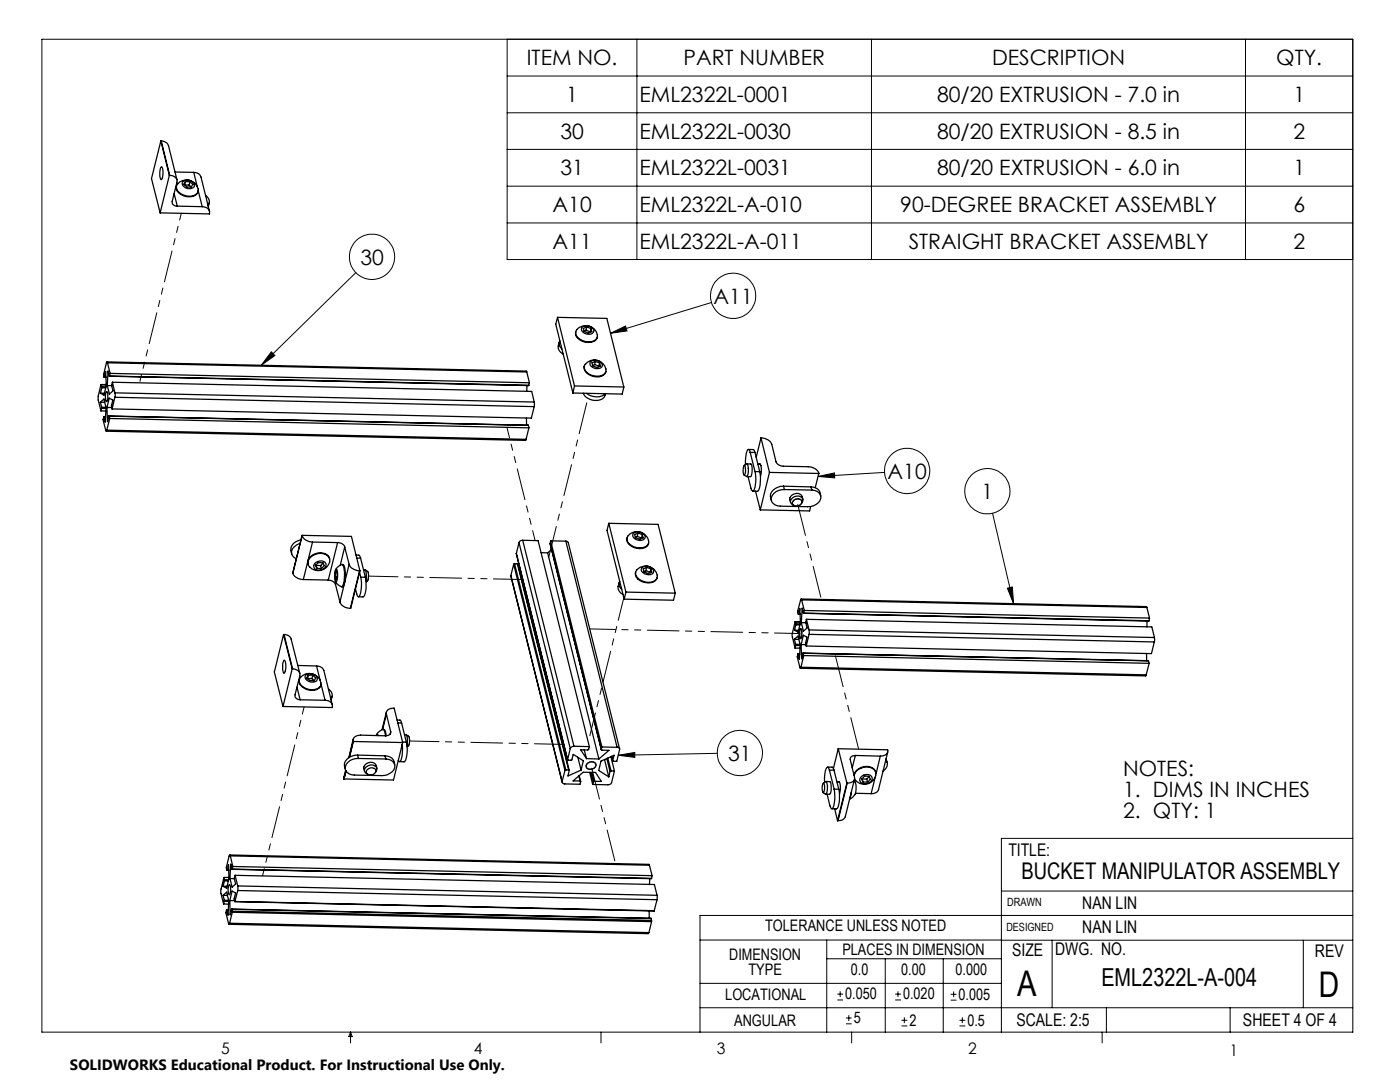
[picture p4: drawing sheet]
<svg xmlns="http://www.w3.org/2000/svg" width="279mm" height="216mm" viewBox="0 0 279 216" stroke-linecap="round" stroke-linejoin="round" font-family="sans-serif">
<g fill="none" stroke="#000" stroke-width=".2">
<path d="M8.4 7.8h261.6v198.2h-261.6zM101.2 7.8v44h168.8M101.2 15.2h168.8M127.1 7.8v44M173.9 7.8v44M248.6 7.8v44M101.2 22.5h168.8M101.2 29.8h168.8M101.2 37.1h168.8M71 54.4l-18.9 18.5M101.2 44.5h168.8M54.2 70.2l.7 .7-2.8 2z"/>
<path d="M121.8 66.5l3-1.4 .3 .9zM142 60.4l-20.2 6.1M163.3 95.1l3.2-.7 .1 1zM176.5 94.3l-13.2 .8M198.1 102.4l4.2 18.1M201 117.4l1-.3 .3 3.4zM123.4 150.7l3.3-.6v1zM143.2 150.3l-19.8 .4M199.8 177.8h70.2M270 167.3h-70.2v38.7M139.7 187.6h60.2M139.7 196.2h60.1"/>
<path d="M165 187.6v18.4M165 191.3h34.8M167.1 199.5h1.1M167.1 198.4h1.1M167.7 197.8v1.1M176.7 191.3v14.7M178.6 199.5h1.2M178.6 198.4h1.2M179.2 197.8v1.1M188.2 191.3v14.7M189.7 199.6h1.2M189.7 198.4h1.2"/>
<path d="M190.3 197.8v1.2M199.8 187.6h70.2M210 187.6v13.5M260.1 187.6v13.5M270 182.7h-130.3v23.3M70 206v2.1M70 206l.3 .8h-.7zM119.9 206v2.1M139.7 201.1h130.3M168.8 204.3h1.2M168.8 203.1h1.2M169.4 202.6v1.1"/>
<path d="M170 206v2.1M179.9 204.7h1.2M179.9 203.6h1.2M180.5 203v1.2M191.5 204.7h1.2M191.5 203.6h1.2M192.1 203v1.2M220 206v2.1M220.8 201.1v4.9M245.5 201.1v4.9"/>
<circle cx="74.2" cy="51.2" r="4.5"/>
<circle cx="146.3" cy="59" r="4.5"/>
<circle cx="181" cy="94" r="4.5"/>
<circle cx="197" cy="98" r="4.5"/>
<circle cx="147.7" cy="150.3" r="4.5"/>
</g>
<path d="M121.8 66.5l3-1.4 .3 .9zM201 117.4l1-.3 .3 3.4zM163.3 95.1l3.2-.7 .1 1zM123.4 150.7l3.3-.6v1zM54.2 70.2l.7 .7-2.8 2z" fill="#000"/>
<g fill="none" stroke="#000" stroke-width=".25">
<path d="M32.1 28.1l1.7 6.9M32.1 28.1h.1M32.1 28.1l-1.9 7.5 1.8 6.9M32.1 33.3h.1a2.62 2.62 0 0 1-.1 2.5 3.3 3.3 0 0 1 0-2.5zM32.2 28.1l.9 .3 .5 .6 1.7 6.9M32.2 28.1l1.7 6.9M33.8 35h.1M33.8 35l-1.8 7.5M33.9 35a1.24 1.24 0 0 1 1.4 1.4l-.9 3.8a.87 .87 0 0 0 1 .9M34.7 38.6l.7 2.5M34.9 34.3l3.8 .1M35.2 37.1v.2a2.13 2.13 0 0 0 2.5 2 1.55 1.55 0 0 0 1.8-1.1"/>
<path d="M35.9 36.3a2.35 2.35 0 0 1 3.6 1.8 1.82 1.82 0 0 1-2.3 1 1.93 1.93 0 0 1-1.9-2.2zM36.5 36.2a1.41 1.41 0 0 1 2.3 .9 1.36 1.36 0 0 1-1.4 .5 1.36 1.36 0 0 1-1-1.1zM36.8 36.9h.1M36.9 36.9h.8M37 36.2l-.3 .6 .6 .5h.9M37 36.2l.9 .1M37 36.2l-.1 .7M37.7 36.9l.5 .4M37.9 36.3l.6 .5-.3 .5M37.9 36.3l-.2 .6M38.7 34.4l.6 .1a1.17 1.17 0 0 1 .8 .8l1.7 6.9M38.7 34.4l.7 2.9"/>
<path d="M39.5 38l.9 3.2M41 39a1.24 1.24 0 0 1 .5 1.9M35.4 41.1l5 .1M40.4 41.2a1.25 1.25 0 0 1 1.4 1.5l-9.8-.2M41.8 40.5l-.2 .7M20 78.5h.8M20.2 76.7h1M20.2 76.8l-.6 2.3v.7l.5 2.2M20.2 76.8l.1 .4M20.2 76.8h1M20.3 77.2v.2M20.3 77.4l-.3 1.1"/>
<path d="M20.3 77.2h.9M20.3 77.4h.8M20.8 75.3h.3M20.8 75.2l.3-1 .1 2.8-.5 1.8-.7-.3M20.8 75.2h.3M21.2 78.2l.1-.1a2.4 2.4 0 0 1 0 2.1l-.2-.3-.1-.7zM21.3 72.2l83.7 1.8 .1 .2M21.4 76.9h.9M21.4 72.4l-.1-.2-.6 2.4 .1 .6M21.4 72.4l.6 2.1M21.4 72.4l83.7 1.8M21.8 75.1l83.7 1.8"/>
<path d="M21.9 75l-.3-1-.2 2.9M21.9 75l83.6 1.9M22 74.5l-.1 .5M22 74.5l83.7 1.9M22.4 76.3l-.1 .7 .2 1-.7 .6-.4-1.7M22.4 76.3l.5 2.1M22.4 76.3l83.7 1.8 .5 2.1M22.9 78.4v.9M22.9 79.3l83.7 1.8M22.9 78.4l83.7 1.8M22.9 79.3l-.5 2.3M105.1 74.2l.6 2.2"/>
<path d="M105.2 76.9l-.1 1.2M105.7 76.4l-.2 .5M111.3 63.3l-.4 1.4 3.4 13.7M111.3 63.3l3.4 13.7M111.3 63.3l9.8 .2 3.4 13.7M111.6 68.3a1.62 1.62 0 0 0 .8 2.4M111.7 68a1.22 1.22 0 0 0 .4 1.6M114.7 77l-.4 1.4M114.7 77l9.8 .2M114.9 66.2v.1a2.2 2.2 0 0 0 2.5 2 1.47 1.47 0 0 0 1.8-1.1M115.1 65.8a2.35 2.35 0 0 1 2.6-.7 2.35 2.35 0 0 1 1.5 2.1 1.82 1.82 0 0 1-2.3 1 2.12 2.12 0 0 1-2-1.9zM116.1 65.4a1.49 1.49 0 0 1 2.4 .6 1.23 1.23 0 0 1-1.9 .5 .86 .86 0 0 1-.5-1.1z"/>
<path d="M116.4 78.5a2.72 2.72 0 0 0 4.2 .7l.2-.6M116.6 73.1v.1a1.72 1.72 0 0 0 1.4 1.8 2.14 2.14 0 0 0 2.9-.8v-.1M116.7 72.8a2.35 2.35 0 0 1 2.5-.9 2.35 2.35 0 0 1 1.7 2.1 1.82 1.82 0 0 1-2.3 1 1.89 1.89 0 0 1-1.9-2.2zM116.9 65.9l-.3 .2M116.9 65.9l.9 .3M117.1 78.5a2.79 2.79 0 0 0 3.6 .1M117.1 65.2l-.7 .3 .2 .6 .8 .4 .7-.3-.1-.6M117.1 65.2l.9 .4M117.1 65.2l-.2 .7M117.8 72.2a1.52 1.52 0 0 1 2.4 .7 1.31 1.31 0 0 1-2.2 .2l-.2-.3zM117.8 66.2v.1M118 65.6l-.2 .6"/>
<path d="M118.7 72.7l-.4 .2M118.7 72.7l.8 .4M118.8 72.1l-.7 .3 .2 .6 .8 .3 .7-.3-.1-.6M118.8 72.1l.9 .3M118.8 72.1l-.1 .6M119.5 73.1v.1M119.7 72.4l-.2 .7M124.5 77.2l-.3 1.4-9.9-.2M20 80.3l.7-.7 .5 1.8-.2 2.8-.2-1M20 80.3l.3 .9M20 80.3h.9M20.1 82h1"/>
<path d="M20.3 81.2v.3M20.3 81.5l-.2 .5M20.3 81.2l.8 .1M20.3 81.5h.9M20.7 83.2h.4M20.8 83.2l-.2 .5 .6 2.3 .1-.2M20.8 83.2h.3M21.2 86l83.7 1.9 .1-.2M21.3 85.8l83.7 1.9M21.3 81.3l.5-1.9 .7 .4-.3 1.2 .2 .6M21.3 81.3l.1 2.8 .3-1.1M21.3 81.3h1"/>
<path d="M21.8 83h.1M21.8 83l83.6 1.8M21.8 83l.1 .5M21.9 83.5l-.6 2.3M21.9 83.5l83.7 1.9M105.1 83.4v1.4M105.4 84.8v.1M105.4 84.9l.2 .5M105.6 85.4l-.6 2.3M106.6 80.2v.9M106.6 81.1l-.6 2.3-83.6-1.8M148.5 92.9h.1a2 2 0 0 1-.1 1.9l-.2-.7z"/>
<path d="M148.5 92.9l.5-.3a2.07 2.07 0 0 1 .3 2.1l-.3 .4-.5-.3M149.1 92.6h.7a2.83 2.83 0 0 1 0 2.5h-.8M149.4 89.7h1l.3 .6M149.7 90.3l-.2-.6h-.2a4.9 4.9 0 0 0-.5 3M149.7 90.3l1 3.8M149.7 90.3h1M150.7 94.1a6.2 6.2 0 0 1-.3 3.8l-.2 .1-.2-.2-.7-2.7M150.7 94.1h.9M150.7 90.3l.9 3.8M150.8 98l.9 3.7M151.2 92.6h.5M151.6 92.6h.1a3.3 3.3 0 0 1 .1 2.4"/>
<path d="M151.6 94.1a4.7 4.7 0 0 1-.4 3.9h-1M151.9 87.4a2.4 2.4 0 0 1 2.1 1.3l.9 3.4a1.62 1.62 0 0 0 1.4 .9l5 .1a2.11 2.11 0 0 1 2.1 1.4M151.9 87.4l-1 3.9M151.9 87.4l1.7 6.9M153.6 94.3l-1.9 7.4M153.6 94.3l9.8 .2M156.4 97a2.25 2.25 0 0 0-2.6 2.2l.2 .7M156.4 97l.1 .7M156.4 97l5.5 .2M156.5 97.7a2.13 2.13 0 0 0-2.5 2.4 1.92 1.92 0 0 0 1.7 .9l5.5 .1a2.41 2.41 0 0 0 2.6-2 1.65 1.65 0 0 0-1.8-1.3M156.5 97.7l5.5 .1M158.4 99.8a.98 .98 0 0 1 1.7 .4 1.01 1.01 0 0 1-1 .8 1.01 1.01 0 0 1-1-.7z"/>
<path d="M160.2 99.6a1.28 1.28 0 0 0-1.6-1.1 1.28 1.28 0 0 0-.8 1.7M161.9 97.2a1.76 1.76 0 0 1 1.9 1.7M161.9 97.2l.1 .6M163.4 94.5l-.7 2.8M58.5 114.4a2.19 2.19 0 0 0 2 1.2M59.9 108.4a1.92 1.92 0 0 0-1.6 2.4l.3 .3 .5 .4M60 107.7a2.03 2.03 0 0 0-1.8 2.8M60.3 106.9a2.19 2.19 0 0 0 2.1 1.3M60.3 106.8v.1M60.3 106.8l9.8 .2 1.7 6.9M60.3 106.9l-1.8 7.5M60.3 106.8l-1.8 7.6"/>
<path d="M60.5 115.6l5 .1M62 111.2a2.5 2.5 0 0 1 3.7 .1 2.2 2.2 0 0 1-1 2.3 2.2 2.2 0 0 1-2.4-.1 1.36 1.36 0 0 1-.3-2.3zM62.4 108.2l5 .1M62.4 108.2l-1.9 7.4M63 112.2a1.34 1.34 0 0 1 2.1 .4 1.41 1.41 0 0 1-2.3 .8 .82 .82 0 0 1 .2-1.2zM63 112.7l.1 .1M63.1 112.8l.2 .6M63.1 112.8l.9 .1M63.3 113.4l-.4-.6 .6-.5h.9l.3 .6-.6 .6M63.3 113.4l.8 .1M64 112.9l.1 .6M64.5 112.4l-.5 .5"/>
<path d="M65.5 115.7a1.51 1.51 0 0 1 1.5 .9M65.8 111.5a1.77 1.77 0 0 0-2.4-1.2 1.92 1.92 0 0 0-1.9 2.3M66.9 115.1h.3M66.9 114.2l.2-.3 .2 .6-.1 1-.2 .2-.1-.6M66.9 114.2v.9M66.9 114.2h.3M67 116.6l.8 3.5M67 113.7l.1-.2a1.74 1.74 0 0 1 1.3-.8 5.9 5.9 0 0 1-.1 4.3l-.1 .1-.5-.2-.8-.9M67.1 113.6a2.58 2.58 0 0 1 0 2.5 1.9 1.9 0 0 1-.3-1.8zM67.1 116.2l-.1 .4M67.4 108.3a1.38 1.38 0 0 1 1.4 .8M67.4 108.3l-1.9 7.4"/>
<path d="M68.3 112.6h.1a2.56 2.56 0 0 1 .5 2.2l-.1 1.5-.3 .7-.3 .1M68.8 109.1l.9 3.5M68.8 109.1l-.9 3.7M69.7 112.6a2.29 2.29 0 0 0 2.1 1.3M69.7 112.6l-1.9 7.5M71 110.8h.6l.4 .6M71.2 111.4h.8M71.8 114.2l.2 1M71.8 113.9h.1M71.8 113.9l-1.9 7.5M72 111.4l.9 3.8M72 115.2a6.9 6.9 0 0 1-.3 3.8h-.3l-.5-1.5"/>
<path d="M72 115.2h.9M72.6 113.7h.3l.2 .5-.1 1.6M72.9 113.7a1.51 1.51 0 0 1 .4 2.2l-.2 .2M72.9 115.2a6.2 6.2 0 0 1-.3 3.8l-1.1 .1M102 114.8l10.2 41.3M102 114.8l10.2 41.1M102.5 112.6l10.2 41.1M102.5 112.6l-.5 2.2M102.7 112.5l-.2 .1M102.7 112.5l10.2 41.1M102.7 112.5h.6M103 110.5h.1"/>
<path d="M103 110.5l10.3 41.1M103.3 112.5l10.3 41.2M103.3 112.5l10.2 41.1M103.6 108.3l10.2 41.1M103.6 108.3l-.6 2.2M103.8 113.4l-.2 .1M104.3 107.8a.64 .64 0 0 0-.7 .5M104.3 107.8l10.2 41.1M104.3 107.8l3.1 .1 10.2 41.1M108 110.3h1.3M109.3 110.3l10.2 41.1M109.8 108.4v.1"/>
<path d="M109.8 108.4l10.2 41.2M109.9 107.9l3 .1M109.9 107.9l10.2 41.1M109.9 107.9l-.1 .5M110.1 109.6l-.8 .7M112.9 108l.5 .3 10.2 41.1M112.9 108l10.3 41.1M121.5 104.4l3.4 13.7M121.5 104.4l9.8 .2 3.5 13.8M121.5 104.4l-.4 1.4 3.5 13.8M123.5 116.3a1.64 1.64 0 0 0 .8 2.3M123.7 116a1.22 1.22 0 0 0 .4 1.6"/>
<path d="M124.9 118.1l9.9 .3M124.9 118.1l-.3 1.5M125.1 107.3v.2a2.2 2.2 0 0 0 2.5 2 1.47 1.47 0 0 0 1.8-1.1M125.4 106.9a2.33 2.33 0 0 1 2.5-.7 2.33 2.33 0 0 1 1.6 2.1 1.87 1.87 0 0 1-2.4 1 2.12 2.12 0 0 1-2-1.9zM126.5 106.3a1.6 1.6 0 0 1 2.3 .8 1.19 1.19 0 0 1-1.9 .5 .79 .79 0 0 1-.4-1.3zM126.9 114.2l-.1 .1a1.85 1.85 0 0 0 2 1.9 1.85 1.85 0 0 0 2.4-1M127.1 113.7a2.24 2.24 0 0 1 2.7-.6 2.24 2.24 0 0 1 1.3 2.4 2.68 2.68 0 0 1-4.2-.8l-.1-.4zM127.2 107l-.4 .2M127.2 107l.8 .4M127.4 106.4l-.8 .2 .2 .7 .9 .3 .6-.3-.1-.6M127.4 106.4l.8 .3M127.4 106.4l-.2 .6"/>
<path d="M128 107.4h.1M128.2 106.7l-.2 .7M128.3 113.2a1.51 1.51 0 0 1 2.2 .8 1.2 1.2 0 0 1-1.9 .5 .74 .74 0 0 1-.6-.6 .74 .74 0 0 1 .3-.7zM128.9 113.9l-.4 .2M128.9 113.9l.9 .3M129 113.2l.9 .3M129 113.2l-.6 .3 .1 .6 .9 .3 .7-.2-.2-.7M129 113.2l-.1 .7M129.8 114.2v.1M129.9 113.5l-.1 .7M134.8 118.4l-.4 1.4-9.8-.2M159.9 119.5l68.9 1.5 .1 .2"/>
<path d="M159.9 100.5a.89 .89 0 0 0 .2-1.2 .89 .89 0 0 0-1.1-.3 1.1 1.1 0 0 0-1.1 1.5l.5 .4M160 119.7l-.2-.2-.6 2.4 .1 .6M160 119.7l.5 2.1M160 119.7l68.9 1.5M161.8 101.1l-.2 .9-9.9-.3M56.6 126.6l1.7 6.9M56.6 126.6h.1M56.6 126.6l-1.8 7.5 1.7 6.9M56.6 131.8l.1-.1a2.7 2.7 0 0 1 0 2.6 2.61 2.61 0 0 1-.1-2.5zM56.7 126.6l.9 .3 .5 .6 1.7 6.9M56.7 126.6l1.7 6.9M58.3 133.5h.1"/>
<path d="M58.3 133.5l-1.8 7.5M58.4 133.5a1.25 1.25 0 0 1 1.4 1.4l-.9 3.7a.91 .91 0 0 0 1 1M59.3 137.1l.6 2.5M59.4 132.8l3.8 .1M59.7 135.6v.1a2.25 2.25 0 0 0 2.5 2.1 1.63 1.63 0 0 0 1.9-1.1M59.9 139.6l5 .1M60 135.2a2.26 2.26 0 0 1 2.6-.7 2.26 2.26 0 0 1 1.4 2.4 2.68 2.68 0 0 1-4.3-.8v-.4zM61 134.7a1.45 1.45 0 0 1 2.3 .9 1.36 1.36 0 0 1-1.4 .5 1.36 1.36 0 0 1-1-1.2zM61.5 134.7l-.3 .6 .6 .5h.9M61.5 134.7h.9M61.5 134.7l-.1 .7h.9M62.3 135.4l.4 .4"/>
<path d="M62.4 134.7l.6 .6-.3 .5M62.4 134.7l-.1 .7M63.2 132.9l.9 .2 .5 .7 1.7 6.9M63.2 132.9l.7 2.8M64.1 136.5l.8 3.2M64.9 139.7a1.25 1.25 0 0 1 1.4 1.5l-9.8-.2M65.5 137.5a1.24 1.24 0 0 1 .5 1.9M66.3 138.9l-.2 .8M67.8 120.1a2.19 2.19 0 0 0 2.1 1.3M158.5 127.6l.7-.7 .5 1.8-.2 2.8-.2-1M158.5 127.6l.3 1M158.5 127.6h.9"/>
<path d="M158.6 125.8h.7M158.7 129.3h1M158.7 124l1 .1h-.9M158.8 124.1l-.7 2.5 .6 2.7M158.8 124.1v.4M158.8 128.6v.2M158.8 128.8l-.1 .5M158.8 128.6h.9M158.8 128.8h.9M158.8 124.5v.2M158.8 124.7l-.2 1.1M158.8 124.5h.9"/>
<path d="M158.8 124.7h.8M159.2 130.5l-.1 .6 .6 2.2 .1-.2M159.3 130.5h.1M159.3 130.5h.3M159.3 122.6h.4M159.3 122.5l.3-1 .1 2.8-.4 1.9-.7-.4M159.3 122.5h.4M159.7 125.5l.1-.1a2.24 2.24 0 0 1 0 2.1l-.2-.6zM159.7 133.3l68.9 1.6 .1-.2M159.8 133.1l68.9 1.6M159.9 128.6l.4-1.8 .7 .3-.2 1.1 .1 .7M159.9 128.6l.1 2.8 .3-1.1 .1 .5"/>
<path d="M159.9 128.6h.9M159.9 124.2h.9M160.3 130.3l68.9 1.6M160.3 122.3h.1M160.3 122.4l69 1.5M160.3 122.3l-.2-.9-.2 2.8M160.4 122.3l68.9 1.6M160.4 130.8l-.6 2.3M160.4 130.8l68.9 1.6M160.5 121.8l-.1 .5M160.5 121.8l68.9 1.5M160.9 123.6l-.1 .7 .3 1-.8 .6-.4-1.7"/>
<path d="M160.9 123.6l.6 2.1M160.9 123.6l69 1.5 .5 2.1M161.5 125.7v.9M161.5 126.6l68.9 1.5M161.5 125.7l68.9 1.5M161.5 126.6l-.6 2.3M228.8 130.4v1.4M228.9 121.2l.5 2.1M228.9 123.9v1.2M229.2 131.8v.1M229.2 131.9l.1 .5M229.3 132.4l-.6 2.3"/>
<path d="M229.4 123.3l-.1 .6M230.4 128.1l-.6 2.3-68.9-1.5M230.4 127.2v.9M68.7 155.4h.1M69 153.7l-.3 1.7M69.1 153.8l-.4 1.6M70.5 147.5l-.9 3.7M70.5 147.9v.1M70.5 147.9l-.8 3.2M70.5 148l-.8 3.1M70.5 148l9.9 .2M71.4 150.7a2.25 2.25 0 0 0-2.6 2.2l.1 .6"/>
<path d="M71.4 150.7l.1 .6M71.4 150.7l5.4 .1M71.5 151.3a2.13 2.13 0 0 0-2.5 2.5 1.92 1.92 0 0 0 1.7 .9l5.5 .1a2.71 2.71 0 0 0 2.6-1.6 1.55 1.55 0 0 0-1.8-1.8M71.5 151.3l5.5 .1M73.3 153.5a1.02 1.02 0 0 1 1.7 .3 1.05 1.05 0 0 1-.8 .8 1.05 1.05 0 0 1-1.1-.5zM74.9 154.1a.89 .89 0 0 0 .2-1.1 .89 .89 0 0 0-1.1-.4 1.07 1.07 0 0 0-1.1 1.6l.5 .3M75.1 146.8l.1-.3 .3 .3M75.2 153.3a1.28 1.28 0 0 0-1.6-1.1 1.28 1.28 0 0 0-.9 1.7M76.4 145.6a2.2 2.2 0 0 0-1.2 1M76.4 145.6a1.13 1.13 0 0 1 .5 1.2M76.4 145.5l.2 .1a1.23 1.23 0 0 1 .5 1.2M76.8 150.8a1.76 1.76 0 0 1 2 1.8"/>
<path d="M76.8 150.8l.2 .6M77.1 142.5a1.15 1.15 0 0 1 1.6-1.2l1.7 6.9M77.1 142.1l-.9 3.5M77.1 142.5l.9 3.5M77.1 142.5l-.7 3.1M78 146a.82 .82 0 0 1-1 .8l-5-.1a1.2 1.2 0 0 0-1.5 1.2M78 146l-.1 .5M79.2 143.7h.7l.3 .6M79.4 144.3h.8M80.2 144.3l.9 3.8M80.3 148.5a4.6 4.6 0 0 1-.5 3.5l-.3-.3M80.3 148.1h.8"/>
<path d="M80.4 148.2l-1.9 7.4-9.8-.2M80.8 146.6h.3l.1 .5v1.6M81.1 146.6l.4 .3a2.14 2.14 0 0 1 0 1.9l-.3 .2M81.1 148.1a6.2 6.2 0 0 1-.3 3.8l-1.1 .1M112.7 153.7l-.5 2.2M112.9 153.6l-.2 .1M112.9 153.6h.6M113.5 153.6l.1 .1M113.8 149.4l-.5 2.3h.8l.3-1.2 2 1.3-.4 1.9M114.5 148.9l-.3 .1-.4 .4M114.5 148.9l3.1 .1M115.3 151.1l.7 2.6"/>
<path d="M115.5 154.8l.3 1M115.6 154.8l.3 1.1M115.8 155.8l.1 .2-.2 .5-3-.1a.44 .44 0 0 1-.5-.5M115.8 155.8h-1.4l2-1.7h2.5l1.1 1.8h-1.4M116 153.7l-2.7 1.1 .3-1.1M116.6 149.6l.5 1.8M117.1 151.4h2.4M117.4 152.2a.9 .9 0 0 1 .9-.2 .9 .9 0 0 1 .6 .8 1.02 1.02 0 0 1-1 .7 1.02 1.02 0 0 1-1-.7zM117.6 149l-.2 .6h-1.5l1.2 1.8M117.7 154.1l.6 2.4M117.9 154.1l.5 1.9M118.1 154.1l.5 1.8"/>
<path d="M118.4 156l-.1 .5M118.6 155.9l-.2 .1M120.1 149v.7h1.4l-2 1.7M120.1 149l3.1 .1M120.6 151.6l.9 3.4M121.1 151.3l.6 2.7M121.3 151.3l.7 2.5M121.7 154l-.2 1M121.9 151l.7 2.8M122 153.8l-.3 .2M122 153.8h.6M122.3 151.8l-.2-.9 .2 .9"/>
<path d="M122.3 151.8l.3-1.1-2.7 1.2-.4 1.8 2 1.3M122.6 153.8l-.5 2.3a.7 .7 0 0 1-.8 .5l-3-.1M123.2 149.1a.4 .4 0 0 1 .4 .5l-.5 2.3h-.7l-.1-.1M164.3 156.2a1.63 1.63 0 0 1 0 2l-.2-1.2zM164.3 156.2l.5-.2a2.39 2.39 0 0 1-.1 2.5l-.4-.3M164.9 155.9l.7 .1a2.83 2.83 0 0 1 0 2.5h-.8M165.2 153.1h.9l.3 .6M165.5 153.7l-.1-.4-.3-.2a4.4 4.4 0 0 0-.5 3M165.5 153.7l1 3.8M165.5 153.7h.9M166.4 153.7l1 3.8M166.5 157.5a6.9 6.9 0 0 1-.3 3.8h-.3l-.3-.5-.5-2.3"/>
<path d="M166.5 157.5h.9M167 156h.5M167.3 149.4l9.8 .2a1 1 0 0 1-1.1 1.2l-.3 .1M167.3 149.4l-1 3.9M167.3 149.4l1.7 6.8M167.4 156h.1a3.6 3.6 0 0 1 0 2.4M167.4 157.5a6.2 6.2 0 0 1-.3 3.8l-1.1 .1M169 156.2l-1.9 7.6M169 156.2h.1M169.1 156.2l-1.8 7.6M169.9 158.1l-.3 1.2M170.5 155.8a2.49 2.49 0 0 1-.9 3.7"/>
<path d="M170.5 154.7a2.61 2.61 0 0 1 3.9-1.1 1.88 1.88 0 0 1-1.1 2.8 2.26 2.26 0 0 1-2.7-1M170.5 155.5l-1.8 7.5-.5 .6-.9 .2M170.7 150.7a.82 .82 0 0 0-1 .9l.8 3.5a1.12 1.12 0 0 1-1.4 1.1M170.7 150.7l5 .2M170.7 150.7l-.6 2.5M170.7 158.3l3.1 .1M172 154.8a1.18 1.18 0 0 1 1.3-.3 1.18 1.18 0 0 1 .8 1 1.4 1.4 0 0 1-2.5 .3v-.4zM172 155.4h.1M172.1 155.4l.1 .6M172.1 155.4l.9 .1M172.2 156l-.3-.5 .6-.6h.9l.3 .6-.6 .6M172.2 156l.9 .1"/>
<path d="M173 155.5l.1 .6M173.5 155l-.5 .5M174.7 155.1l-.9 3.3M174.8 154.1a2.02 2.02 0 0 0-2.9-1 2.18 2.18 0 0 0-1.5 1.5M175.7 150.9l-.9 3.5M176.8 151.7a1.46 1.46 0 0 1-.6 2.2M176.8 151.4l.3 .8M177.2 150.1l-1.9 7.6-.5 .5-1 .2M44.5 178.6l.7-.6 .4 1.7-.1 2.9-.2-1M44.5 178.6l.3 1M44.5 178.6l.9 .1M44.5 176.8h.8"/>
<path d="M44.7 175.1l-.6 2.5v.7l.5 2.1M44.7 175.1l.1 .4M44.7 175.1h1M44.8 179.6v.2M44.8 179.8l-.2 .6M44.8 179.8l.8 .1M44.8 179.6l.8 .1M44.8 175.5v.3M44.8 175.8l-.3 1M44.8 175.8h.8M44.8 175.5h.8M45.3 173.6l.3 .1"/>
<path d="M45.3 173.6l.3-1.1 .1 2.8-.5 1.9-.7-.4M45.3 173.6h.3M45.7 176.6l.1-.1a2.11 2.11 0 0 1 0 2l-.2-.2-.1-.7zM45.9 179.7l.4-1.9 .7 .4-.3 1.1 .2 .6M45.9 179.7v2.8l.4-1.1M45.9 170.6l83.6 1.9 .1 .1M45.9 179.7h.9M45.9 175.3h.9M46 170.8l-.1-.2-.2 .2-.5 2.3 .1 .5M46 170.8l.5 2.1M46 170.8l83.6 1.8M46.3 173.5l83.7 1.8"/>
<path d="M46.4 173.4l-.4-1-.1 2.9M46.4 173.4l83.6 1.9M46.5 172.9l-.1 .5M46.5 172.9l83.6 1.8M46.8 179.9l83.8 1.8M46.9 179.9l83.7 1.8M46.9 174.7l-.1 .7 .2 1-.7 .6-.4-1.7M46.9 174.7l.5 2.1M46.9 174.7l83.7 1.8 .5 2.1M47.4 176.8v.9M47.4 177.7l-.5 2.2M47.4 176.8l83.7 1.8"/>
<path d="M47.4 177.7l83.7 1.8M129.6 172.6l.5 2.1M129.7 175.3l-.1 1.2M130.1 174.7l-.1 .6M131.1 178.6v.9M131.1 179.5l-.5 2.2M166.6 161.4l.5 2.4M167.1 163.8h.2M44.6 180.4h1M45.2 181.6h.3M45.3 181.6l-.2 .5 .6 2.3 .1-.2M45.3 181.6h.2"/>
<path d="M45.7 184.4l83.7 1.9 .1-.2M45.8 184.2l83.7 1.9M46.2 181.4l83.7 1.8M46.3 181.4l.1 .4M46.3 181.4l83.6 1.9M46.4 181.8v.2M46.4 182l-.6 2.2M46.4 182l83.6 1.9M46.4 181.8l83.6 1.9M129.5 181.8l.1 1.4M129.9 183.2v.1M129.9 183.3l.1 .4"/>
<path d="M130 183.7v.2M130 183.9l-.5 2.2"/>
</g>
<path d="M159.3 99.5a.84 .84 0 0 0-.9 .3 .84 .84 0 0 0-.1 .9 1.08 1.08 0 0 0 1.7-.7l-.4-.4-.3-.1M73.4 114l.1 .5v1.1M73.5 115.6l-.2 .3M159.8 127.1l-.1 .3a2.18 2.18 0 0 1 0-2l.2 .6-.1 1.1M81.6 146.9l.1 .5v1.1M81.7 148.5l-.2 .3M117.8 153.5a.74 .74 0 0 1-.9-.7 .74 .74 0 0 1 .9-.8 .77 .77 0 0 1 1.1 .5 .77 .77 0 0 1-.7 1h-.4" fill="none" stroke="#000" stroke-width=".2" stroke-dasharray="6.3 1.3 1.3 1.3 1.3 1.3"/>
<path d="M159.7 126.4l-42-.9" fill="none" stroke="#000" stroke-width=".2" stroke-dasharray="6.3 1.3 1.3 1.3 1.3 1.3" stroke-dashoffset="1.2"/>
<path d="M106.8 107.8l-5.6-22.4" fill="none" stroke="#000" stroke-width=".2" stroke-dasharray="6.3 1.3 1.3 1.3 1.3 1.3" stroke-dashoffset="4.3"/>
<path d="M118 152.7l4.8 19.6" fill="none" stroke="#000" stroke-width=".2" stroke-dasharray="6.3 1.3 1.3 1.3 1.3 1.3" stroke-dashoffset="-.6"/>
<path d="M60.7 141l-8.3 33.8" fill="none" stroke="#000" stroke-width=".2" stroke-dasharray="6.3 1.3 1.3 1.3 1.3 1.3" stroke-dashoffset="4.9"/>
<path d="M36.2 42.6l-8.3 33.5" fill="none" stroke="#000" stroke-width=".2" stroke-dasharray="6.3 1.3 1.3 1.3 1.3 1.3" stroke-dashoffset="5"/>
<path d="M73.6 115l30.7 .6M81.7 147.9l30.8 .6" fill="none" stroke="#000" stroke-width=".2" stroke-dasharray="6.3 1.3 1.3 1.3 1.3 1.3" stroke-dashoffset=".5"/>
<path d="M124.5 119.2l-6.8 27.6" fill="none" stroke="#000" stroke-width=".2" stroke-dasharray="6.3 1.3 1.3 1.3 1.3 1.3" stroke-dashoffset="1.7"/>
<path d="M171.4 149.5l-4.7-18.7" fill="none" stroke="#000" stroke-width=".2" stroke-dasharray="6.3 1.3 1.3 1.3 1.3 1.3" stroke-dashoffset="-.1"/>
<path d="M117.3 79.5l-8 32.6" fill="none" stroke="#000" stroke-width=".2" stroke-dasharray="6.3 1.3 1.3 1.3 1.3 1.3" stroke-dashoffset="-1"/>
<path d="M159.1 100.2l4.8 19.4" fill="none" stroke="#000" stroke-width=".2" stroke-dasharray="6.3 1.3 1.3 1.3 1.3 1.3" stroke-dashoffset="-.4"/>
<g font-size="7.1">
<text x="203" y="198.7">A</text>
<text x="263.2" y="198.9">D</text>
</g>
<text font-size="4.9" x="219.8" y="196.7">EML2322L-A-004</text>
<text font-size="4.6" x="203.9" y="175.4">BUCKET MANIPULATOR ASSEMBLY</text>
<g font-size="4.2">
<text x="105.1" y="13">ITEM NO.</text>
<text x="136.4" y="13">PART NUMBER</text>
<text x="198" y="13">DESCRIPTION</text>
<text x="254.7" y="13">QTY.</text>
<text x="113" y="20.3">1</text>
<text x="127.6" y="20.3">EML2322L-0001</text>
<text x="187" y="20.3">80/20 EXTRUSION - 7.0 in</text>
<text x="258.1" y="20.3">1</text>
<text x="111.8" y="27.7">30</text>
<text x="127.6" y="27.7">EML2322L-0030</text>
<text x="187" y="27.7">80/20 EXTRUSION - 8.5 in</text>
<text x="258.1" y="27.7">2</text>
<text x="111.8" y="35">31</text>
<text x="127.6" y="35">EML2322L-0031</text>
<text x="187" y="35">80/20 EXTRUSION - 6.0 in</text>
<text x="258.1" y="35">1</text>
<text x="110.3" y="42.3">A10</text>
<text x="127.6" y="42.3">EML2322L-A-010</text>
<text x="179.7" y="42.3">90-DEGREE BRACKET ASSEMBLY</text>
<text x="258.1" y="42.3">6</text>
<text x="71.9" y="52.8">30</text>
<text x="110.3" y="49.6">A11</text>
<text x="127.6" y="49.6">EML2322L-A-011</text>
<text x="181.4" y="49.6">STRAIGHT BRACKET ASSEMBLY</text>
<text x="258.1" y="49.6">2</text>
<text x="142.4" y="60.6">A11</text>
<text x="177.1" y="95.5">A10</text>
<text x="195.9" y="99.6">1</text>
<text x="145.3" y="151.8">31</text>
<text x="224.2" y="154.8">NOTES:</text>
<text x="224.2" y="158.9">1. DIMS IN INCHES</text>
<text x="224.2" y="163.1">2. QTY: 1</text>
</g>
<g font-size="3.5">
<text x="201.2" y="170.7">TITLE:</text>
<text x="216" y="181.4">NAN LIN</text>
<text x="202" y="190.7">SIZE</text>
<text x="210.6" y="190.6">DWG. NO.</text>
<text x="216" y="186.2">NAN LIN</text>
<text x="262.4" y="190.9">REV</text>
<text x="202.9" y="204.6">SCALE: 2:5</text>
<text x="248.1" y="204.6">SHEET 4 OF 4</text>
</g>
<g font-size="3.2">
<text x="152.7" y="185.7">TOLERANCE UNLESS NOTED</text>
<text x="145.5" y="191.5">DIMENSION</text>
<text x="168.1" y="190.5">PLACES IN DIMENSION</text>
<text x="149.4" y="194.6">TYPE</text>
<text x="169.8" y="194.6">0.0</text>
<text x="179.8" y="194.6">0.00</text>
<text x="190.7" y="194.6">0.000</text>
<text x="144.7" y="199.6">LOCATIONAL</text>
<text x="168.7" y="199.4">0.050</text>
<text x="180.2" y="199.4">0.020</text>
<text x="191.3" y="199.5">0.005</text>
<text x="146.5" y="204.6">ANGULAR</text>
<text x="170.4" y="204.2">5</text>
<text x="181.5" y="204.6">2</text>
<text x="193.1" y="204.6">0.5</text>
<text x="44.2" y="210.4">5</text>
<text x="94.6" y="210.3">4</text>
<text x="143.1" y="210.4">3</text>
<text x="193.2" y="210.3">2</text>
<text x="245.4" y="210.6">1</text>
</g>
<text font-size="3" x="14" y="213.5">SOLIDWORKS Educational Product. For Instructional Use Only.</text>
<g font-size="2.3">
<text x="200.8" y="185.7">DESIGNED</text>
<text x="201" y="180.9">DRAWN</text>
</g>
</svg>
